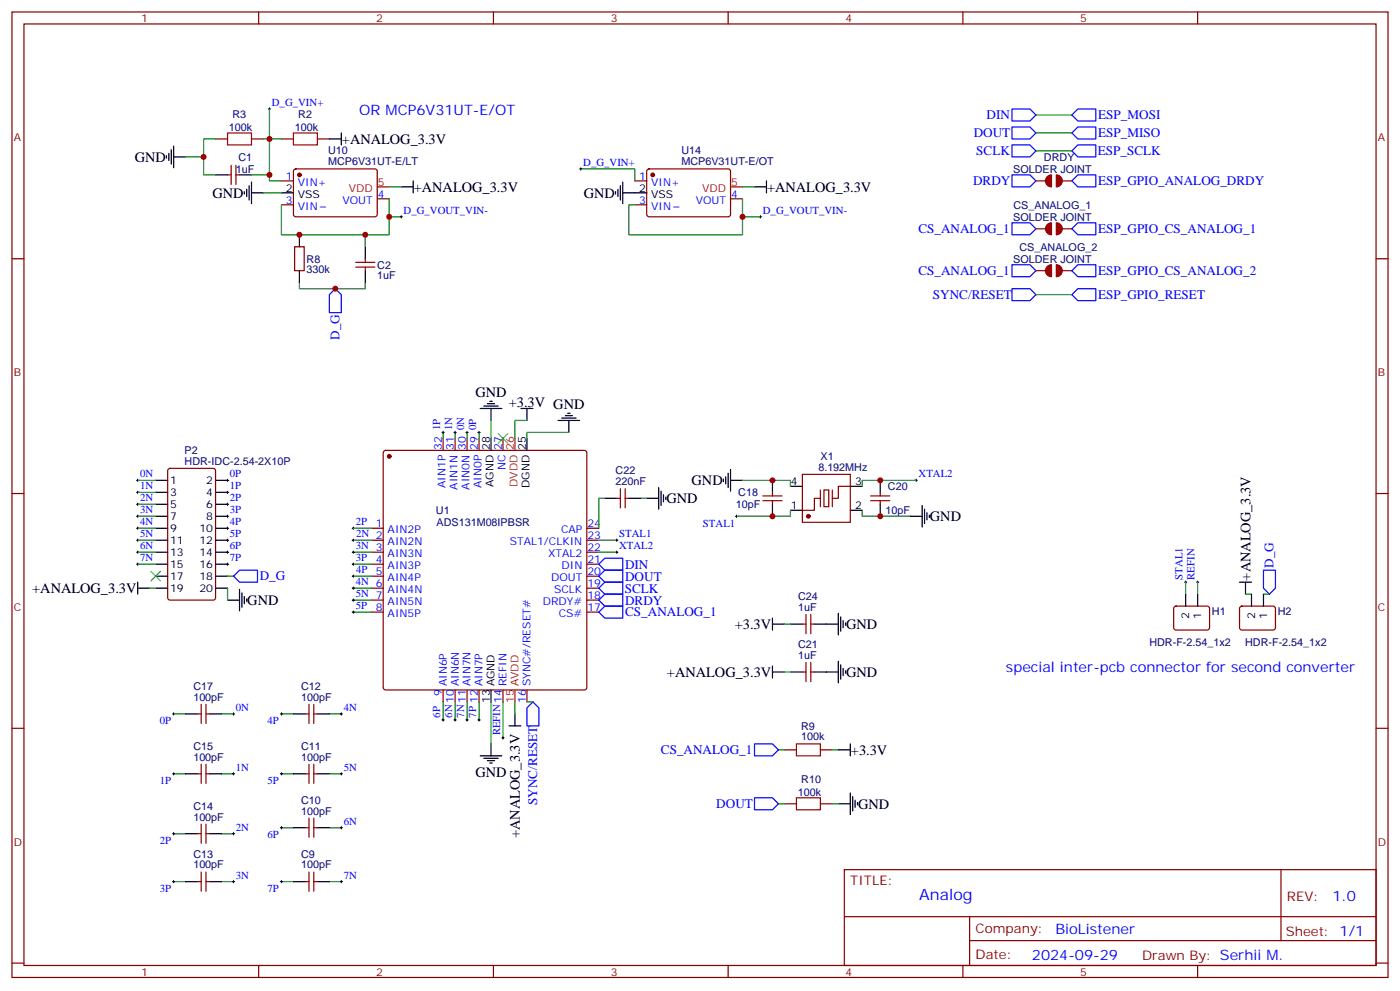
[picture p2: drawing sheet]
<svg xmlns="http://www.w3.org/2000/svg" width="412mm" height="292mm" viewBox="0 0 412 292" stroke-linecap="round" stroke-linejoin="round" font-family="sans-serif">
<g fill="none" stroke="#870000" stroke-width=".35">
<path d="M3.5 3.5h405.4v284.4h-405.4zM7.1 7.1h398.2v277.2h-398.2zM76.2 3.5v3.6M145.3 3.5v3.6M214.5 3.5v3.6M283.6 3.5v3.6M352.8 3.5v3.6M63.5 40.9h3.5M67 51.5h1.1M68.1 48.7v5.6M69.5 48.7v5.6M69.5 51.5h1.1"/>
<path d="M74.1 40.9h3.5M82.9 53.3h3.5M82.9 40.9h3.5M86.7 49.9l.4-.2 23.6 .1 .4 .6v13l-.7 .5-23.5-.1-.5-.7v-12.7zM93.5 40.9h3.5M111.1 58.6h3.6M187 53.3h3.5M190.7 49.9l.5-.2 23.6 .1 .4 .6-.1 13-.6 .5-23.6-.1-.4-.7v-12.7zM215.2 58.6h3.5M305.2 53.3h2.8M312.9 53.3h2.8M3.5 76.2h3.6"/>
<path d="M82.9 60.3h3.5M86.8 72.7h2.8v7h-2.8zM104.8 78.7h5.6M104.8 77.3h5.6M107.6 76.2v1.1M107.6 78.7v1M187 60.3h3.5M305.2 67.4h2.8M305.2 79.7h2.8M312.9 67.4h2.8M312.9 79.7h2.8M405.3 76.2h3.6"/>
<path d="M49.6 138.1l.5-.2h12.7l.6 .5 .1 37.6-.5 .7h-12.9l-.7-.4v-37.7zM113.1 132.9l.5-.3h58.6l.5 .3 .2 .5v69.1l-.3 .5-.4 .2h-58.6l-.5-.2-.2-.5v-69.1zM130.5 129.1v3.5M134.1 129.1v3.5M137.6 129.1v3.5M141.1 129.1v3.5M148.2 129.1v3.5M236.4 139.7h14.1v14.1h-14.1zM3.5 145.3h3.6M109.4 155.6h3.5M109.4 159.1h3.5M172.9 155.6h3.5"/>
<path d="M172.9 159.1h3.5M181.7 146.8h1M182.7 143.9v5.7M184.1 143.9v5.7M184.1 146.8h1.1M224.7 147.5h5.7M224.7 146.1h5.7M227.5 145v1.1M227.5 147.5v1M241.7 146.8h-1.8v3.5h-3.5M242.7 144.3h1.4v4.9h-1.4zM250.5 143.2h-3.6v3.6h-1.7"/>
<path d="M256.5 147.5h5.6M256.5 146.1h5.6M259.3 145v1.1M259.3 147.5v1M405.3 145.3h3.6M109.4 162.6h3.5M109.4 166.2h3.5M109.4 169.7h3.5M109.4 173.2h3.5M109.4 176.7h3.5M172.9 162.6h3.5M172.9 166.2h3.5"/>
<path d="M172.9 169.7h3.5M172.9 173.2h3.5M172.9 176.7h3.5M346 178.7l.4-.2 9.5 .1 .4 .6-.1 5.9-.6 .5-9.4-.1-.5-.6v-5.7zM365.4 178.7l.4-.2 9.5 .1 .4 .6-.1 5.9-.6 .5-9.4-.1-.5-.6v-5.7zM109.4 180.3h3.5M172.9 180.3h3.5M236.4 197.9h1M236.4 183.8h1M237.4 181v5.6M237.4 195.1v5.6M238.8 181v5.6"/>
<path d="M238.8 195.1v5.6M238.8 197.9h1.1M238.8 183.8h1.1M3.5 214.5h3.6M58.2 210.3h1.1M59.3 207.4v5.7M60.7 210.3h1M60.7 207.4v5.7M90 210.3h1M91 207.4v5.7M92.4 207.4v5.7M92.4 210.3h1.1"/>
<path d="M130.5 203.2v3.5M134.1 203.2v3.5M137.6 203.2v3.5M141.1 203.2v3.5M148.2 203.2v3.5M155.2 203.2v3.5M405.3 214.5h3.6M58.2 227.9h1.1M59.3 225.1v5.6M60.7 227.9h1M60.7 225.1v5.6M90 227.9h1"/>
<path d="M91 225.1v5.6M92.4 225.1v5.6M92.4 227.9h1.1M231.1 220.8h3.5M231.1 236.7h3.5M241.7 220.8h3.5M241.7 236.7h3.5M58.2 259.6h1.1M58.2 245.5h1.1M59.3 242.7v5.7M59.3 256.8v5.7M60.7 259.6h1"/>
<path d="M60.7 242.7v5.7M60.7 256.8v5.7M60.7 245.5h1M90 259.6h1M90 243.8h1M91 240.9v5.7M91 256.8v5.7M92.4 240.9v5.7M92.4 256.8v5.7M92.4 259.6h1.1M92.4 243.8h1.1M248.7 256.1h156.6v28.2h-156.6z"/>
<path d="M377.3 256.1v20.9M248.7 270h156.5M285.6 277h119.6M285.6 270v14.1M3.5 283.6h3.6M76.2 284.3v3.6M145.3 284.3v3.6M214.5 284.3v3.6M283.6 284.3v3.6M352.8 284.3v3.6M405.3 283.6h3.6"/>
</g>
<g fill="none" stroke="#000" stroke-width=".35">
<path d="M100.5 39.2v3.5M49 45.9v.7M49.7 45.2v2.1M50.4 44.1v4.2M51.2 46.2h3.5M51.2 43v6.4M63.5 51.5h3.5M70.6 51.5h3.5M72 56.4v.8M72.7 55.7v2.2M73.4 54.7v4.2M74.1 56.8h3.5"/>
<path d="M74.1 53.6v6.4M82.9 56.8h3.5M97 40.9h3.5M118.2 55h3.5M121.7 53.3v3.5M181.3 56.4v.8M182 55.7v2.2M182.7 54.7v4.2M183.4 56.8h7.1M183.4 53.6v6.4M222.2 55h3.6M225.8 53.3v3.5"/>
<path d="M88.2 69.1v3.6M88.2 79.7v3.6M107.6 72.7v3.5M107.6 79.7v3.6M142.5 119.6h4.3M143.6 118.9h2.1M144.3 118.2h.7M141.5 120.3h6.3M144.6 120.3v3.5M144.6 129.1v3.5M153.5 120.3h3.5M155.2 120.3v3.5"/>
<path d="M155.2 129.1v3.5M164.4 123.8h6.3M165.5 123.1h4.2M166.5 122.4h2.1M167.2 121.7h.7M167.6 123.8v3.6M214.5 139.3v4.3M215.2 138.3v6.3M45.9 141.5h3.5M45.9 145h3.5M45.9 148.5h3.5M45.9 152h3.5"/>
<path d="M45.9 155.6h3.5M45.9 159.1h3.5M63.5 141.5h3.5M63.5 145h3.5M63.5 148.5h3.5M63.5 152h3.5M63.5 155.6h3.5M63.5 159.1h3.5M178.2 146.8h3.5M185.2 146.8h3.5M190.5 146.8h3.5M194 143.6v6.3"/>
<path d="M194.7 144.6v4.3M195.4 145.7v2.1M196.1 146.4v.7M213.1 141.1v.7M213.8 140.4v2.1M215.2 141.5h3.5M227.5 141.5v3.5M227.5 148.5v3.5M232.8 150.3h3.6M232.8 143.2h3.6M250.5 150.3h3.5M250.5 143.2h3.5"/>
<path d="M259.3 141.5v3.5M259.3 148.5v3.5M268.1 152h3.5M271.6 148.9v6.3M272.3 149.9v4.3M273 151v2.1M273.8 151.7v.7M40.6 173.2h3.5M40.6 171.4v3.6M45.9 162.6h3.5M45.9 166.2h3.5M45.9 169.7h3.5"/>
<path d="M45.9 173.2h3.5M63.5 162.6h3.5M63.5 166.2h3.5M63.5 169.7h3.5M63.5 173.2h3.5M67 176.7h3.6M70.6 173.6v6.3M71.3 174.6v4.3M72 175.7v2.1M72.7 176.4v.7M349.2 175v3.5M352.8 175v3.5"/>
<path d="M365.1 171.4h3.6M366.9 171.4v3.6M368.7 175v3.5M372.2 175v3.5M227.5 197.9h3.6M227.5 182v3.6M227.5 196.1v3.6M227.5 183.8h3.6M232.8 197.9h3.6M232.8 183.8h3.6M239.9 197.9h7M239.9 183.8h7"/>
<path d="M246.9 180.6v6.4M246.9 194.7v6.4M247.6 181.7v4.2M247.6 195.8v4.2M248.4 182.7v2.2M248.4 196.9v2.1M249.1 183.4v.8M249.1 197.6v.7M54.7 210.3h3.5M61.7 210.3h3.6M86.4 210.3h3.6M93.5 210.3h3.5"/>
<path d="M144.6 203.2v3.5M144.6 219.1v3.5M149.9 213.8h3.6M151.7 210.3v3.5M250.5 219.1v3.5M54.7 227.9h3.5M61.7 227.9h3.6M86.4 227.9h3.6M93.5 227.9h3.5M141.5 222.6h6.3M142.5 223.3h4.3M143.6 224h2.1"/>
<path d="M144.3 224.7h.7M246.9 236.7h3.6M246.9 220.8h3.6M250.5 233.5v6.4M251.2 234.6v4.2M251.9 235.7v2.1M252.6 236.4v.7M54.7 259.6h3.5M54.7 245.5h3.5M61.7 259.6h3.6M61.7 245.5h3.6M86.4 259.6h3.6"/>
<path d="M86.4 243.8h3.6M93.5 259.6h3.5M93.5 243.8h3.5"/>
</g>
<g fill="#870000" stroke="#870000" stroke-width=".35">
<circle cx="238.1" cy="152" r=".53"/>
<circle cx="114.7" cy="134.4" r=".53"/>
<circle cx="88.2" cy="51.5" r=".53"/>
<circle cx="192.3" cy="51.5" r=".53"/>
</g>
<path d="M241.7 144.3v4.9M245.2 144.3v4.9" fill="none" stroke="#871200" stroke-width=".35"/>
<path d="M111.1 55h3.6M215.2 55h3.5M151.7 129.1v3.5M151.7 203.2v3.5" fill="none" stroke="#f00" stroke-width=".35"/>
<g fill="none" stroke="#000" stroke-width=".29">
<path d="M79 32.1h.7M79.4 31.8v.7M170.7 49.7h.7M171.1 49.4v.7M117.8 63.9h.7M118.2 63.5v.7M223.7 63.9h.7M224 63.5v.7M130.2 127.4h.7M130.5 127v.7M133.7 127.4h.7M134.1 127v.7"/>
<path d="M137.2 127.4h.7M137.6 127v.7M140.8 127.4h.7M141.1 127v.7M40.2 155.6h.7M40.2 159.1h.7M40.2 152h.7M40.2 141.5h.7M40.2 145h.7M40.2 148.5h.7M40.6 141.1v.7M40.6 144.6v.7"/>
<path d="M40.6 148.2v.7M40.6 151.7v.7M40.6 155.2v.7M40.6 158.8v.7M66.7 155.6h.7M66.7 159.1h.7M66.7 152h.7M66.7 141.5h.7M66.7 145h.7M66.7 148.5h.7M67 141.1v.7M67 144.6v.7"/>
<path d="M67 148.2v.7M67 151.7v.7M67 155.2v.7M67 158.8v.7M103.7 155.6h.7M103.7 159.1h.7M104.1 155.2v.7M104.1 158.8v.7M181.3 159.1h.7M181.7 158.8v.7M216.6 152h.7M217 151.7v.7"/>
<path d="M269.5 141.5h.7M269.9 141.1v.7M40.2 166.2h.7M40.2 162.6h.7M40.6 162.3v.7M40.6 165.8v.7M66.7 166.2h.7M66.7 162.6h.7M67 162.3v.7M67 165.8v.7M103.7 166.2h.7M103.7 169.7h.7"/>
<path d="M103.7 162.6h.7M103.7 173.2h.7M103.7 176.7h.7M104.1 162.3v.7M104.1 165.8v.7M104.1 169.3v.7M104.1 172.9v.7M104.1 176.4v.7M104.1 179.9v.7M181.3 162.6h.7M181.7 162.3v.7M348.9 171.4h.7"/>
<path d="M349.2 171.1v.7M352.4 171.4h.7M352.8 171.1v.7M103.7 180.3h.7M50.8 210.3h.7M51.2 209.9v.7M68.4 210.3h.7M68.8 209.9v.7M82.5 210.3h.8M82.9 209.9v.7M100.2 210.3h.7M100.5 209.9v.7"/>
<path d="M130.2 212h.7M130.5 211.7v.7M133.7 212h.7M134.1 211.7v.7M137.2 212h.7M137.6 211.7v.7M140.8 212h.7M141.1 211.7v.7M147.8 217.3h.7M148.2 217v.7M50.8 227.9h.7M51.2 227.5v.7"/>
<path d="M68.4 227.9h.7M68.8 227.5v.7M82.5 227.9h.8M82.9 227.5v.7M100.2 227.9h.7M100.5 227.5v.7M50.8 245.5h.7M50.8 259.6h.7M51.2 245.2v.7M51.2 259.3v.7M68.4 245.5h.7M68.4 259.6h.7"/>
<path d="M68.8 245.2v.7M68.8 259.3v.7M82.5 259.6h.8M82.5 243.8h.8M82.9 243.4v.7M82.9 259.3v.7M100.2 259.6h.7M100.2 243.8h.7M100.5 243.4v.7M100.5 259.3v.7"/>
</g>
<g fill="none" stroke="#008700" stroke-width=".35">
<path d="M79.4 32.1v21.2h3.5M305.2 33.9h10.5M305.2 39.2h10.5M60 46.2v5.3h3.5M63.5 40.9h-3.5v5.3h-5.3M74.1 51.5h5.3M77.6 56.8h5.3M77.6 40.9h5.3M114.7 58.6v10.5h-31.8v-8.8M114.7 55h3.5M171.1 49.7h15.9v3.6M218.7 58.6v10.5h-33.5v-8.8h1.8"/>
<path d="M218.7 55h3.5M305.2 44.5h10.5M107.6 69.1v3.6M114.7 63.9h3.5M218.7 63.9h5.3M88.2 83.3v1.7h19.4v-1.7M305.2 86.8h10.5M130.5 127.4v1.7M134.1 127.4v1.7M137.6 127.4v1.7M141.1 127.4v1.7M144.6 123.8v5.3"/>
<path d="M155.2 123.8h-3.5v5.3M167.6 127.4h-12.4v1.7M40.6 159.1h5.3M40.6 155.6h5.3M40.6 141.5h5.3M40.6 145h5.3M40.6 148.5h5.3M40.6 152h5.3M104.1 159.1h5.3M104.1 155.6h5.3M176.4 159.1h5.3M178.2 146.8h-1.8v8.8"/>
<path d="M188.7 146.8h1.8M218.7 141.5h14.1v1.7M232.8 150.3v1.7h-15.8M254 150.3v1.7h14.1M269.9 141.5h-15.9v1.7M40.6 166.2h5.3M40.6 162.6h5.3M44.1 173.2h1.8M67 169.7h1.8M67 173.2v3.5M104.1 166.2h5.3M104.1 169.7h5.3"/>
<path d="M104.1 162.6h5.3M104.1 173.2h5.3M104.1 176.7h5.3M176.4 162.6h5.3M349.2 171.4v3.6M352.8 171.4v3.6M366.9 175h1.8M372.2 175h1.7M104.1 180.3h5.3M231.1 197.9h1.7M231.1 183.8h1.7M51.2 210.3h3.5"/>
<path d="M65.3 210.3h3.5M82.9 210.3h3.5M97 210.3h3.5M130.5 206.7v5.3M134.1 206.7v5.3M137.6 206.7v5.3M141.1 206.7v5.3M144.6 206.7v12.4M148.2 206.7v10.6M151.7 206.7v3.6M155.2 206.7h1.8M51.2 227.9h3.5"/>
<path d="M65.3 227.9h3.5M82.9 227.9h3.5M97 227.9h3.5M229.3 220.8h1.8M229.3 236.7h1.8M245.2 220.8h1.7M245.2 236.7h1.7M51.2 245.5h3.5M51.2 259.6h3.5M65.3 245.5h3.5M65.3 259.6h3.5M82.9 259.6h3.5"/>
<path d="M82.9 243.8h3.5M97 259.6h3.5M97 243.8h3.5"/>
</g>
<path d="M146.8 127.7l2.8 2.8M149.6 127.7l-2.8 2.8M44.4 168.3l2.9 2.8M47.3 168.3l-2.9 2.8" fill="none" stroke="#3c3" stroke-width=".35"/>
<g fill="none" stroke="#00f" stroke-width=".35">
<path d="M298.1 37.4h5.3l1.8 1.8-1.8 1.7h-5.3zM298.1 32.1h5.3l1.8 1.8-1.8 1.7h-5.3zM315.7 33.9l1.8-1.8h5.3v3.5h-5.3zM317.5 37.4h5.3v3.5h-5.3l-1.8-1.7zM298.1 51.5h5.3l1.8 1.8-1.8 1.7h-5.3zM298.1 42.7h5.3l1.8 1.8-1.8 1.7h-5.3zM317.5 42.7h5.3v3.5h-5.3l-1.8-1.7zM317.5 51.5h5.3v3.5h-5.3l-1.8-1.7zM298.1 65.6h5.3l1.8 1.8-1.8 1.7h-5.3zM298.1 78h5.3l1.8 1.7-1.8 1.8h-5.3zM315.7 79.7l1.8-1.7h5.3v3.5h-5.3zM317.5 65.6h5.3v3.5h-5.3l-1.8-1.7z"/>
<path d="M98.8 85l1.7 1.8v5.3h-3.5v-5.3zM298.1 85h5.3l1.8 1.8-1.8 1.7h-5.3zM317.5 85h5.3v3.5h-5.3l-1.8-1.7zM70.6 167.9h5.2v3.5h-5.2l-1.8-1.7zM176.4 166.2l1.8-1.8h5.2v3.5h-5.2zM176.4 173.2l1.8-1.8h5.2v3.6h-5.2zM176.4 176.7l1.8-1.7h5.2v3.5h-5.2zM178.2 167.9h5.2v3.5h-5.2l-1.8-1.7zM372.2 167.9h3.5v5.3l-1.8 1.8-1.7-1.8zM176.4 180.3l1.8-1.8h5.2v3.5h-5.2zM155.2 208.5l1.8-1.8 1.7 1.8v5.3h-3.5zM222.2 219.1h5.3l1.8 1.7-1.8 1.8h-5.3z"/>
<path d="M222.2 234.9h5.3l1.8 1.8-1.8 1.8h-5.3z"/>
</g>
<path d="M67 39.2h7.1v3.5h-7.1zM86.4 39.2h7.1v3.5h-7.1zM234.6 219.1h7.1v3.5h-7.1zM234.6 234.9h7.1v3.6h-7.1z" fill="none" stroke="#a10000" stroke-width=".35"/>
<g fill="#900" stroke="#900" stroke-width=".35">
<path d="M308.5 52l1.2-.5v3.5a1.76 1.76 0 0 1-1.6-1.1 1.76 1.76 0 0 1 .4-1.9z"/>
<path d="M311.1 51.5a1.76 1.76 0 0 1 1.8 1.8 1.76 1.76 0 0 1-1.8 1.7z"/>
<path d="M308.5 66.1l1.2-.5v3.5a1.76 1.76 0 0 1-1.6-1 1.76 1.76 0 0 1 .4-2z"/>
<path d="M311.1 65.6a1.76 1.76 0 0 1 1.8 1.8 1.76 1.76 0 0 1-1.8 1.7z"/>
<path d="M308.5 78.5l1.2-.5v3.5a1.76 1.76 0 0 1-1.6-1.1 1.76 1.76 0 0 1 .4-1.9z"/>
<path d="M311.1 78a1.76 1.76 0 0 1 1.8 1.7 1.76 1.76 0 0 1-1.8 1.8z"/>
</g>
<g fill="#c00">
<circle cx="227.5" cy="141.5" r=".88"/>
<circle cx="227.5" cy="152" r=".88"/>
<circle cx="259.3" cy="152" r=".88"/>
<circle cx="259.3" cy="141.5" r=".88"/>
<circle cx="79.4" cy="40.9" r=".88"/>
<circle cx="79.4" cy="51.5" r=".88"/>
<circle cx="60" cy="46.2" r=".88"/>
<circle cx="88.2" cy="69.1" r=".88"/>
<circle cx="107.6" cy="69.1" r=".88"/>
<circle cx="98.8" cy="85" r=".88"/>
<circle cx="218.7" cy="63.9" r=".88"/>
<circle cx="114.7" cy="63.9" r=".88"/>
</g>
<text font-size="4.6" fill="#00f" x="270.8" y="265.1">Analog</text>
<g font-size="4.2" fill="#00f">
<text x="105.8" y="33.9">OR MCP6V31UT-E/OT</text>
<text x="296.3" y="197.9">special inter-pcb connector for second converter</text>
<text x="392.5" y="265.4">1.0</text>
<text x="310.9" y="274.9">BioListener</text>
<text x="304" y="282.7">2024-09-29</text>
</g>
<g font-size="4.2">
<text x="39.7" y="47.6">GND</text>
<text x="100.7" y="42.4">+ANALOG_3.3V</text>
<text x="62.6" y="58.2">GND</text>
<text x="121.9" y="56.5">+ANALOG_3.3V</text>
<text x="172" y="58.2">GND</text>
<text x="226" y="56.5">+ANALOG_3.3V</text>
<text x="140.1" y="117">GND</text>
<text x="149.9" y="119.9">+3.3V GND</text>
<text x="203.7" y="142.9">GND</text>
<text x="196.3" y="148.2">GND</text>
<text x="273.9" y="153.5">GND</text>
<text x="368.3" y="171" transform="rotate(-90 368.3 171)">+ANALOG_3.3V</text>
<text x="9.5" y="174.7">+ANALOG_3.3V</text>
<text x="72.8" y="178.2">GND</text>
<text x="216.4" y="185.2">+3.3V</text>
<text x="249.2" y="185.2">GND</text>
<text x="196.5" y="199.4">+ANALOG_3.3V</text>
<text x="249.2" y="199.4">GND</text>
<text x="250.6" y="222.2">+3.3V</text>
<text x="140.1" y="228.7">GND</text>
<text x="252.8" y="238.2">GND</text>
<text x="153.1" y="246.9" transform="rotate(-90 153.1 246.9)">+ANALOG_3.3V</text>
</g>
<g font-size="3.9" fill="#00f">
<text x="290.6" y="35.2">DIN</text>
<text x="323.5" y="35.1">ESP_MOSI</text>
<text x="286.8" y="40.5">DOUT</text>
<text x="323.5" y="40.4">ESP_MISO</text>
<text x="287.6" y="45.7">SCLK</text>
<text x="323.4" y="45.7">ESP_SCLK</text>
<text x="286.7" y="54.6">DRDY</text>
<text x="323.5" y="54.5">ESP_GPIO_ANALOG_DRDY</text>
<text x="270.5" y="68.7">CS_ANALOG_1</text>
<text x="323.5" y="68.6">ESP_GPIO_CS_ANALOG_1</text>
<text x="270.5" y="81">CS_ANALOG_1</text>
<text x="323.5" y="80.9">ESP_GPIO_CS_ANALOG_2</text>
<text x="274.8" y="88">SYNC/RESET</text>
<text x="323.5" y="88">ESP_GPIO_RESET</text>
<text x="100" y="100.1" transform="rotate(-90 100 100.1)">D_G</text>
<text x="184.1" y="167.5">DIN</text>
<text x="375.1" y="167.2" transform="rotate(-90 375.1 167.2)">D_G</text>
<text x="76.5" y="170.9">D_G</text>
<text x="184.1" y="171">DOUT</text>
<text x="184" y="174.5">SCLK</text>
<text x="184.1" y="178.1">DRDY</text>
<text x="184.1" y="181.5">CS_ANALOG_1</text>
<text x="194.7" y="222.1">CS_ANALOG_1</text>
<text x="158.2" y="237.1" transform="rotate(-90 158.2 237.1)">SYNC/RESET</text>
<text x="211" y="238">DOUT</text>
</g>
<g font-size="3.9" fill="#800">
<text x="250.5" y="260.7">TITLE:</text>
<text x="379.1" y="265.4">REV:</text>
<text x="287.4" y="274.9">Company:</text>
<text x="378.7" y="275.5">Sheet: 1/1</text>
<text x="287.4" y="282.6">Date:</text>
<text x="336.4" y="282.7">Drawn By: Serhii M.</text>
</g>
<g font-size="3.2" fill="#800">
<text x="41.6" y="6.5">1</text>
<text x="110.8" y="6.5">2</text>
<text x="179.9" y="6.5">3</text>
<text x="249.1" y="6.5">4</text>
<text x="318.2" y="6.5">5</text>
<text x="4.1" y="41.6">A</text>
<text x="405.9" y="41.6">A</text>
<text x="4.1" y="110.8">B</text>
<text x="405.9" y="110.8">B</text>
<text x="4.1" y="179.9">C</text>
<text x="405.9" y="179.9">C</text>
<text x="4.1" y="249.1">D</text>
<text x="405.9" y="249.1">D</text>
<text x="41.6" y="287.3">1</text>
<text x="110.8" y="287.3">2</text>
<text x="179.9" y="287.3">3</text>
<text x="249.1" y="287.3">4</text>
<text x="318.2" y="287.3">5</text>
</g>
<g font-size="3.2" fill="#000080">
<text x="68.5" y="34.8">R3</text>
<text x="87.9" y="34.8">R2</text>
<text x="67.4" y="38.5">100k</text>
<text x="86.8" y="38.5">100k</text>
<text x="70.2" y="47.3">C1</text>
<text x="96.7" y="45.5">U10</text>
<text x="200.7" y="45.5">U14</text>
<text x="307.5" y="47.3">DRDY</text>
<text x="69.5" y="50.9">1uF</text>
<text x="96.7" y="48.6">MCP6V31UT-E/LT</text>
<text x="200.7" y="48.6">MCP6V31UT-E/OT</text>
<text x="298.5" y="50.9">SOLDER JOINT</text>
<text x="298.5" y="65">SOLDER JOINT</text>
<text x="298.6" y="61.5">CS_ANALOG_1</text>
<text x="90.3" y="77.3">R8</text>
<text x="298.5" y="77.4">SOLDER JOINT</text>
<text x="300.3" y="73.8">CS_ANALOG_2</text>
<text x="90.3" y="80.5">330k</text>
<text x="111.1" y="82.2">1uF</text>
<text x="111.1" y="79.1">C2</text>
<text x="54.4" y="136.9">HDR-IDC-2.54-2X10P</text>
<text x="54.4" y="133.8">P2</text>
<text x="241.7" y="135.5">X1</text>
<text x="181.3" y="142.9">220nF</text>
<text x="181.3" y="139.7">C22</text>
<text x="241.1" y="138.6">8.192MHz</text>
<text x="216.7" y="149.7">10pF</text>
<text x="217.5" y="146.1">C18</text>
<text x="261.6" y="144.4">C20</text>
<text x="128.4" y="151.4">U1</text>
<text x="128.6" y="154.9">ADS131M08IPBSR</text>
<text x="260.8" y="151.4">10pF</text>
<text x="235.1" y="179.9">1uF</text>
<text x="235.1" y="176.8">C24</text>
<text x="357" y="181.1">H1</text>
<text x="376.4" y="181.1">H2</text>
<text x="235.1" y="190.9">C21</text>
<text x="338.6" y="190.2">HDR-F-2.54_1x2</text>
<text x="366.8" y="190.2">HDR-F-2.54_1x2</text>
<text x="235.1" y="194">1uF</text>
<text x="57" y="203.2">C17</text>
<text x="88.7" y="203.2">C12</text>
<text x="57" y="206.4">100pF</text>
<text x="88.7" y="206.4">100pF</text>
<text x="236" y="214.9">R9</text>
<text x="57" y="220.9">C15</text>
<text x="88.7" y="220.9">C11</text>
<text x="236" y="218">100k</text>
<text x="57" y="224">100pF</text>
<text x="88.7" y="224">100pF</text>
<text x="236" y="230.6">R10</text>
<text x="57" y="238.5">C14</text>
<text x="88.7" y="239.9">100pF</text>
<text x="88.7" y="236.7">C10</text>
<text x="235" y="234.3">100k</text>
<text x="57" y="241.7">100pF</text>
<text x="57" y="255.8">100pF</text>
<text x="57" y="252.6">C13</text>
<text x="88.7" y="255.8">100pF</text>
<text x="88.7" y="252.6">C9</text>
</g>
<g font-size="3.2" fill="#00f">
<text x="80.1" y="31.1">D_G_VIN+</text>
<text x="84.2" y="52.9">1</text>
<text x="171.8" y="48.8">D_G_VIN+</text>
<text x="188.3" y="52.9">1</text>
<text x="84.2" y="60">3</text>
<text x="87.7" y="54.7">VIN+</text>
<text x="100.9" y="60">VOUT</text>
<text x="111.3" y="58.2">4</text>
<text x="188.3" y="60">3</text>
<text x="191.8" y="54.7">VIN+</text>
<text x="204.9" y="60">VOUT</text>
<text x="215.4" y="58.2">4</text>
<text x="87.7" y="61.7">VIN</text>
<text x="118.9" y="63">D_G_VOUT_VIN-</text>
<text x="191.8" y="61.7">VIN</text>
<text x="224.7" y="63">D_G_VOUT_VIN-</text>
<text x="129.6" y="126.6" transform="rotate(-90 129.6 126.6)">1P</text>
<text x="133.2" y="126.6" transform="rotate(-90 133.2 126.6)">1N</text>
<text x="136.7" y="126.6" transform="rotate(-90 136.7 126.6)">0N</text>
<text x="140.2" y="126.6" transform="rotate(-90 140.2 126.6)">0P</text>
<text x="130.2" y="132.5" transform="rotate(-90 130.2 132.5)">32</text>
<text x="133.7" y="132.5" transform="rotate(-90 133.7 132.5)">31</text>
<text x="137.2" y="132.5" transform="rotate(-90 137.2 132.5)">30</text>
<text x="140.8" y="132.5" transform="rotate(-90 140.8 132.5)">29</text>
<text x="147.8" y="132.5" transform="rotate(-90 147.8 132.5)">27</text>
<text x="41.3" y="140.6">0N</text>
<text x="67.7" y="140.6">0P</text>
<text x="131.2" y="143.8" transform="rotate(-90 131.2 143.8)">AIN1P</text>
<text x="141.8" y="143.8" transform="rotate(-90 141.8 143.8)">AIN0P</text>
<text x="148.9" y="138.5" transform="rotate(-90 148.9 138.5)">NC</text>
<text x="270.6" y="140.6">XTAL2</text>
<text x="41.3" y="144.1">1N</text>
<text x="41.3" y="147.6">2N</text>
<text x="67.7" y="144.1">1P</text>
<text x="67.7" y="147.6">2P</text>
<text x="134.8" y="144.2" transform="rotate(-90 134.8 144.2)">AIN1N</text>
<text x="138.3" y="144.2" transform="rotate(-90 138.3 144.2)">AIN0N</text>
<text x="41.3" y="151.2">3N</text>
<text x="41.3" y="154.7">4N</text>
<text x="67.7" y="151.2">3P</text>
<text x="67.7" y="154.7">4P</text>
<text x="104.8" y="154.7">2P</text>
<text x="110.7" y="155.2">1</text>
<text x="173" y="155.2">24</text>
<text x="207.1" y="155.2">STAL1</text>
<text x="41.3" y="158.2">5N</text>
<text x="41.3" y="161.7">6N</text>
<text x="67.7" y="158.2">5P</text>
<text x="67.7" y="161.7">6P</text>
<text x="104.8" y="161.7">3N 3</text>
<text x="104.9" y="158.2">2N 2</text>
<text x="114.2" y="157">AIN2P</text>
<text x="114.2" y="160.5">AIN2N</text>
<text x="150.2" y="160.5">STAL1/CLKIN</text>
<text x="165.3" y="157">CAP</text>
<text x="173" y="158.8">23</text>
<text x="182.4" y="158.2">STAL1</text>
<text x="182.4" y="161.7">XTAL2</text>
<text x="41.3" y="165.3">7N</text>
<text x="67.7" y="165.3">7P</text>
<text x="104.8" y="165.3">3P</text>
<text x="110.7" y="165.8">4</text>
<text x="114.2" y="164">AIN3N</text>
<text x="114.2" y="167.6">AIN3P</text>
<text x="161.5" y="164">XTAL2</text>
<text x="165.4" y="167.6">DIN</text>
<text x="173" y="165.8">21</text>
<text x="173" y="162.3">22</text>
<text x="104.8" y="172.3">4N 6</text>
<text x="104.9" y="168.8">4P</text>
<text x="110.7" y="169.3">5</text>
<text x="114.2" y="171.1">AIN4P</text>
<text x="162.3" y="171.1">DOUT</text>
<text x="173" y="172.9">19</text>
<text x="173" y="169.3">20</text>
<text x="348.4" y="170.7" transform="rotate(-90 348.4 170.7)">STAL1</text>
<text x="351.9" y="170.7" transform="rotate(-90 351.9 170.7)">REFIN</text>
<text x="104.8" y="175.9">5N 7</text>
<text x="104.8" y="179.4">5P</text>
<text x="110.7" y="179.9">8</text>
<text x="114.2" y="174.6">AIN4N</text>
<text x="114.2" y="178.2">AIN5N</text>
<text x="159.9" y="178.2">DRDY#</text>
<text x="163.2" y="174.6">SCLK</text>
<text x="173" y="179.9">17</text>
<text x="173" y="176.4">18</text>
<text x="114.2" y="181.7">AIN5P</text>
<text x="164.6" y="181.7">CS#</text>
<text x="131.6" y="202.1" transform="rotate(-90 131.6 202.1)">AIN6P</text>
<text x="135.1" y="202.1" transform="rotate(-90 135.1 202.1)">AIN6N</text>
<text x="138.6" y="202.1" transform="rotate(-90 138.6 202.1)">AIN7N</text>
<text x="142.2" y="202.1" transform="rotate(-90 142.2 202.1)">AIN7P</text>
<text x="149.2" y="202.1" transform="rotate(-90 149.2 202.1)">REFIN</text>
<text x="156.3" y="202.1" transform="rotate(-90 156.3 202.1)">SYNC#/RESET#</text>
<text x="69.5" y="209.4">0N</text>
<text x="101.2" y="209.4">4N</text>
<text x="130.2" y="205" transform="rotate(-90 130.2 205)">9</text>
<text x="154.9" y="207.1" transform="rotate(-90 154.9 207.1)">16</text>
<text x="47.1" y="213.4">0P</text>
<text x="78.8" y="213.4">4P</text>
<text x="129.6" y="211.3" transform="rotate(-90 129.6 211.3)">6P</text>
<text x="133.2" y="211.3" transform="rotate(-90 133.2 211.3)">6N10</text>
<text x="136.7" y="211.3" transform="rotate(-90 136.7 211.3)">7N11</text>
<text x="140.2" y="211.3" transform="rotate(-90 140.2 211.3)">7P 12</text>
<text x="147.3" y="216.6" transform="rotate(-90 147.3 216.6)">REFIN14</text>
<text x="69.5" y="227">1N</text>
<text x="101.2" y="227">5N</text>
<text x="47.1" y="231">1P</text>
<text x="78.8" y="231">5P</text>
<text x="69.5" y="244.7">2N</text>
<text x="101.2" y="242.9">6N</text>
<text x="47.1" y="248.6">2P</text>
<text x="78.8" y="246.9">6P</text>
<text x="47.1" y="262.7">3P</text>
<text x="69.5" y="258.8">3N</text>
<text x="78.8" y="262.7">7P</text>
<text x="101.2" y="258.8">7N</text>
</g>
<g font-size="3.2">
<text x="84.2" y="56.4">2</text>
<text x="87.7" y="58.2">VSS</text>
<text x="188.3" y="56.4">2</text>
<text x="191.8" y="58.2">VSS</text>
<text x="144.3" y="132.5" transform="rotate(-90 144.3 132.5)">28</text>
<text x="154.9" y="132.5" transform="rotate(-90 154.9 132.5)">25</text>
<text x="50.1" y="142.5">1</text>
<text x="60.8" y="142.5">2</text>
<text x="145.3" y="143.4" transform="rotate(-90 145.3 143.4)">AGND</text>
<text x="155.9" y="143.7" transform="rotate(-90 155.9 143.7)">DGND</text>
<text x="232.9" y="142.9">4</text>
<text x="251.9" y="142.9">3</text>
<text x="50.1" y="146.1">3</text>
<text x="50.1" y="149.6">5</text>
<text x="60.8" y="146.1">4</text>
<text x="60.8" y="149.6">6</text>
<text x="232.9" y="149.9">1</text>
<text x="251.9" y="149.9">2</text>
<text x="50.1" y="153.1">7</text>
<text x="60.8" y="153.1">8</text>
<text x="50.1" y="156.6">9</text>
<text x="50.1" y="160.2">11</text>
<text x="58.8" y="156.6">10</text>
<text x="58.8" y="160.2">12</text>
<text x="50.1" y="163.7">13</text>
<text x="50.1" y="167.2">15</text>
<text x="58.8" y="163.7">14</text>
<text x="58.8" y="167.2">16</text>
<text x="50.1" y="170.7">17</text>
<text x="58.8" y="170.7">18</text>
<text x="50.1" y="174.3">19</text>
<text x="58.8" y="174.3">20</text>
<text x="350.3" y="182.3" transform="rotate(-90 350.3 182.3)">2</text>
<text x="353.8" y="182.3" transform="rotate(-90 353.8 182.3)">1</text>
<text x="369.7" y="182.3" transform="rotate(-90 369.7 182.3)">2</text>
<text x="373.2" y="182.3" transform="rotate(-90 373.2 182.3)">1</text>
<text x="145.7" y="202.1" transform="rotate(-90 145.7 202.1)">AGND</text>
<text x="144.3" y="207.1" transform="rotate(-90 144.3 207.1)">13</text>
</g>
<g font-size="3.2" fill="#f00">
<text x="102.8" y="56.4">VDD</text>
<text x="111.3" y="54.7">5</text>
<text x="206.8" y="56.4">VDD</text>
<text x="215.4" y="54.7">5</text>
<text x="151.3" y="132.5" transform="rotate(-90 151.3 132.5)">26</text>
<text x="152.4" y="143.5" transform="rotate(-90 152.4 143.5)">DVDD</text>
<text x="152.8" y="202.1" transform="rotate(-90 152.8 202.1)">AVDD</text>
<text x="151.3" y="207.1" transform="rotate(-90 151.3 207.1)">15</text>
</g>
</svg>
